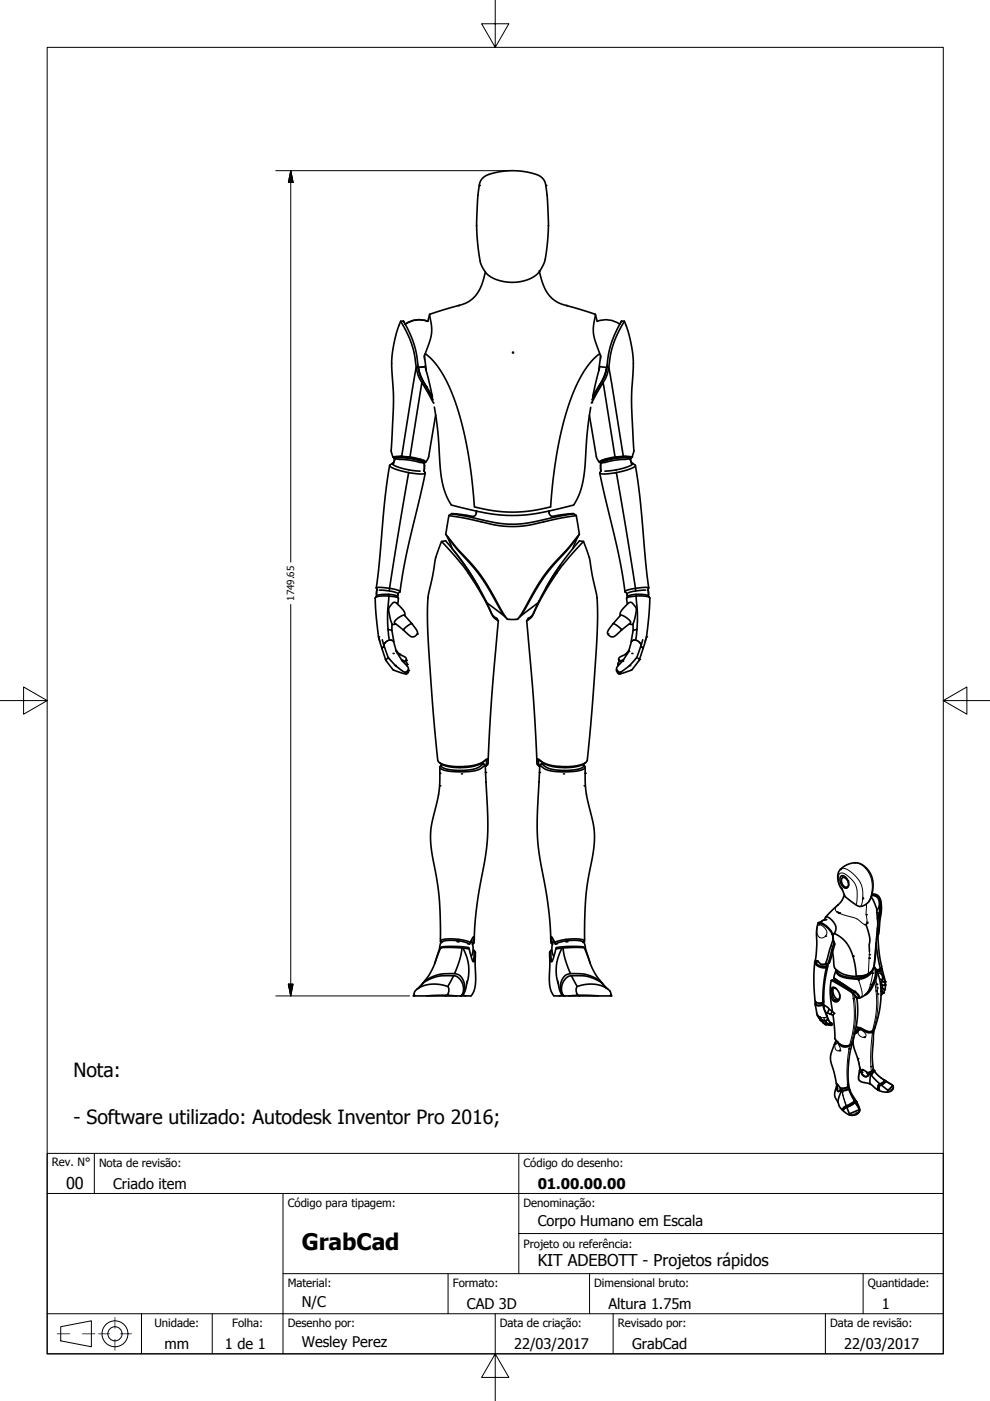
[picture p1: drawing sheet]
<svg xmlns="http://www.w3.org/2000/svg" width="210mm" height="297mm" viewBox="0 0 210 297" stroke-linecap="round" stroke-linejoin="round" font-family="sans-serif">
<g fill="none" stroke="#000" stroke-width=".35">
<path d="M102.3 37.8l.2-.2a13.3 13.3 0 0 1 8.7-1.2 6.3 6.3 0 0 1 3.8 1.4l.3 .3a5.9 5.9 0 0 1 .7 3.3l.2 4.8a37 37 0 0 1-.9 9.6 6.1 6.1 0 0 1-5.8 4 7.6 7.6 0 0 1-6.5-2l-.2-.3a6.7 6.7 0 0 1-1.3-3.9 44.2 44.2 0 0 1-.3-9.5l.1-2.7a5.9 5.9 0 0 1 .7-3.3zM102.9 57.7a8.8 8.8 0 0 1-3.4 6.2l-1.5 .7-6.9 2v.3a9.7 9.7 0 0 1-.7 7.4l-.2 .7M114.4 57.6a9 9 0 0 0 3.4 6.2l1.4 .7 7 2.1v.5a9.4 9.4 0 0 0 .7 7.1l.4 1.3-.3 3-1.3 5.7M84.9 68.1l.3 .5a21 21 0 0 1 3.1 9.7 6.5 6.5 0 0 0 1.2 2.8l.2-.2M84.9 68.1h.6l.3 .5a20.9 20.9 0 0 1 2.9 9.2M84.9 68.1a25.6 25.6 0 0 0-1.6 13.6l.1 4.7-.5 9.2 .4 1.3M85.6 68.1l.1 .3M88.2 77.8l-3 18.9M88.6 77.5l.1 .3M88.7 77.8a7 7 0 0 0 1 3.1M88.7 77.8h.1M88.7 78.1l.1 .4"/>
<path d="M88.7 78.2l.6 1.7 1.1 2.2M88.8 78.5l.6 1.8M90 75.3v.9M90.2 75l-.2 .6 .4 2.9-.3-.8M90.2 75a19.5 19.5 0 0 1 6 9.3 94.2 94.2 0 0 1 4.5 23.2l.9 .2a30.8 30.8 0 0 0 15.1-.2 79.6 79.6 0 0 1 5.2-25.1 17.7 17.7 0 0 1 5.3-7.4M90.2 77.7l-1.5 .2v.2M90.3 78.5l1.4 5.8M91.1 66.7l-.4 1.4a5 5 0 0 0-4.8 .6M126.2 66.7l.4 1.4a5 5 0 0 1 4.8 .6M127.1 77.7l1.6 .2-.2 .6M127.2 77.7l-.2 .7M127.4 75.4l-.1 .7"/>
<path d="M128.5 78.5l-.6 1.8M128.6 78.2l-.6 1.7-1 2.2M128.7 77.8h.1M128.7 77.7h.1M128.7 77.5v.3M129.1 77.8a7 7 0 0 1-1.2 3.3l-.3-.2M129.1 77.8l3.1 18.9M131.8 68.1l-.2 .3M132.4 68.1h-.6l-.3 .5a22.4 22.4 0 0 0-3 10l-.3 1.2-.6 1.1M132.4 68.1l-.3 .5a20.3 20.3 0 0 0-3 9.2M132.4 68.1a26 26 0 0 1 1.6 14.2l-.1 4.1 .5 9.2-.4 1.3M82.6 98.7a399.8 399.8 0 0 0-2.4 22.8l-.4 3.2"/>
<path d="M83.2 98.2l-.6 .4a.95 .95 0 0 0 1 .8l3 .8M83.3 96.9l1.3-.2 1.4 .1a10.3 10.3 0 0 1 4.3 1.1l-.3 .3-.8-.4-1.6-.5-2.2-.2-1.9 .1zM83.4 98.1l-.2 .1a1.09 1.09 0 0 0 1.1 .8l2.4 .6 2.4 .3M83.7 97.2v.1M83.7 97.3l-.1-.1 3.1 .3 3.2 .7M83.7 97.3l.1 .1M83.8 97.3l-.4 1.1M89.7 80.9l2.1 3.9M89.9 99.8l.3 .5a3.2 3.2 0 0 1-2.6 .1l-1-.2-4 24.5M89.9 98.2l.1 .8-.1 .9M90 98.2h-.1M90 81.4l1.6 2.5"/>
<path d="M91.9 85.4h.1M92 85.5l-2.5-4.4-2.6 15.8M92.1 86.3a152 152 0 0 1 1.4 14.5 12 12 0 0 0 2.3 6.3l5.2 1.3 3.5 .6a41.2 41.2 0 0 0 16.4-1.7l.6-.2a11.3 11.3 0 0 0 2.3-6.3l.4-4a75.7 75.7 0 0 1 1-10.4M92.4 88l-1.5 8.9-.6 1M125 88.1l1.5 8.9 .5 .9M125.4 85.4l2.5-4.3 2.5 15.8M125.7 84.4h.1M127 97.9a12.2 12.2 0 0 1 7-1l-.2 .3-1.9-.1-2.2 .2-1.6 .5-.8 .4zM127.3 81.4l-1.6 2.4M127.3 98.2h.1M127.4 98.2l-.1 .8 .1 .9M127.4 99.8l-.2 .5a3.2 3.2 0 0 0 2.5 .1l1-.2 4.1 25.1 2.1-.2"/>
<path d="M127.6 80.9l-2.1 3.9M133.5 97.3l.4 1.1M133.6 97.2v.1M133.8 97.2l-.2 .2M133.8 97.2l-3.5 .4-2.9 .6M133.9 98.1l.2 .1a1.09 1.09 0 0 1-1.1 .8l-2.4 .6-2.3 .3M134.1 98.2l.6 .4a1.29 1.29 0 0 1-1.3 .9l-2.7 .7M134.7 98.7a387.1 387.1 0 0 1 2.4 22.8l.5 3.2M90.2 100.3l-1.4 6.3a155.8 155.8 0 0 0-4 18.9M93.6 114.8l2.9 3.1 2.5 3.2 2.7 4.3 2 3.6a4 4 0 0 0 1.5 2.3l.5 .3M94.5 113.3l.4 .6M94.9 113.8l1 2.6 2.5 3.3 2.4 3.6"/>
<path d="M94.9 113.9l3.6 4.3a49 49 0 0 1 7.9 11.6l1.1 1.4M95.2 109.3l5.8 1.1a24.3 24.3 0 0 0 15.3 0l5.9-1.1M95.7 108.9l-.5 .4M101 108.4a.97 .97 0 0 1-.8 1.1h-.1M116.4 108.3a.97 .97 0 0 0 .9 1.2M117.1 109.5l4.5-.6-6.9 1.4a24.4 24.4 0 0 1-13.8-.4l-5.2-1 4.7 .6M118.8 119.8l-3.1 4.9M121.6 108.9l.6 .4M122.2 109.3l.6 4-2.9 3.5a42.6 42.6 0 0 0-9 12.8l-.8 1.3a.82 .82 0 0 1-1.1 .4l-1.5-.1-.9-1.3-1.5-2.7a39.5 39.5 0 0 0-8.3-11l-2.3-2.9 .7-4M122.5 113.8l-1.1 2.5M122.8 113.3l-2 2.7-1.7 1.9a46 46 0 0 0-8.1 11.7l-1.2 1.6M123.7 114.8a36 36 0 0 1 2.2 8.6l.1 .3a22.1 22.1 0 0 1 .7 8.4l-.9 15.1-1.3 14a3.2 3.2 0 0 1-2.8 1.2l-1.8 .1-2.3-.1a6.9 6.9 0 0 1-3.6-1.5l-.1 .3v.8l.4 .4"/>
<path d="M123.7 114.8l-.8-.1-3.8 4.6-3.4 5.5-2.7 5.4-.4 .5-.6 .4-.3 .5M123.7 114.8l-4.9 5.7-2.5 3.7-2.5 4.5a5 5 0 0 1-1.6 2.6l-.5 .3M127.2 100.3l2.1 9.5a131.3 131.3 0 0 1 3.2 15.7M80.3 135.3l.7 2.2M80.4 125.1l2.1 .2 .1-.6 .9 .2a1.4 1.4 0 0 1 1.3 .6l-.4 .3M81 137.5h.1M81 137.5a8.7 8.7 0 0 0 2.6 4.6l2.1 .7a.77 .77 0 0 0 .9-.9M81 137.4v.1M81 135.6l.4 1.2M81.1 137.4h-.1M81.1 137.3v.1M81.2 137.2h.1"/>
<path d="M81.4 136.7v.2M81.5 137.1l-.4 .3M81.6 136.4l-.1 .1M82.3 133.5l.3 2.2M82.4 126l1.6 .3 .5 .5M82.4 126.4l2 .4-.1 1.3M82.4 126a4.2 4.2 0 0 0-2.6 .4l-.2 .3M82.4 126.4h-1.7l-1.1 .3a55.1 55.1 0 0 0 .7 8.7l.2 .6M82.4 126.4l-.2 3.7 .1 3.4 .8 .2M82.4 126v.4M82.5 125.3l1.6 .4M82.6 135.7a1.39 1.39 0 0 0-1.2 1.2"/>
<path d="M82.6 135.7l.5 .1M82.6 124.7l-1.9-.2a.8 .8 0 0 0-.9 .2l.2 .3-.1 1.3M82.6 124.7h.1M83.1 133.7l.4 2.4M83.1 135.8l.4 .2M83.4 135.9v.1M83.4 136a10.7 10.7 0 0 0 3.1 5.5 .72 .72 0 0 1-.2 .8 .72 .72 0 0 1-.9 0 10.9 10.9 0 0 1-3.1-2.9l-.9-2.5M83.9 132.3l-.8 .1M84 137.9a3 3 0 0 0 1.9 1.4l.3 .5M84.4 125.8l-.1 .7M85.1 139.9a1.41 1.41 0 0 1 1.2 .9l-.1 .3M85.8 130.5l.1-.2a4.8 4.8 0 0 0-2.3-2.6 1.93 1.93 0 0 0-1.1 2.2l.6 2.4v1.4"/>
<path d="M86.2 139.8l-.3 .4M86.2 139.8h.1M87.3 132.2l-1.5-1.8a2.62 2.62 0 0 0-2.2 1.7l2 1.5M87.3 132.2l-.5 .2a2.22 2.22 0 0 0-1.2 1.2M87.3 132.2l.8 1.1a1.07 1.07 0 0 1 .4 1.1 1.02 1.02 0 0 1-1.7 .4l-1.2-1.2M101 123.6l.6 1.1M103 127.3l.2 .4M103.2 127.8l3.9 2.9M105.7 131.6l-.4-.5-.9-.8-3-5.9-3.4-5.3-3.5-4.4-.9 .1a34.1 34.1 0 0 0-2.1 8.5l-.1 .3a22.1 22.1 0 0 0-.8 8.5l1.1 17.3 1.1 11.8a3.5 3.5 0 0 0 3 1.3h2.2l1.9-.1a6.8 6.8 0 0 0 3.4-1.5l.2 .3-.1 .8-.4 .4M105.7 131.6l-1.5 16.8-.7 13.1M111.7 131.6l1.4 16.8 .7 13.1M114.1 127.8l-3.9 3"/>
<path d="M114.3 127.3l-.1 .4M117.8 121.3l-1 1.6M130 132.2l.5 .2a2.28 2.28 0 0 1 1.3 1.2M130 132.2l1.6-1.8a2.65 2.65 0 0 1 2.1 1.7l-2 1.5M130 132.2l-1 1.3a.97 .97 0 0 0 .2 1.3 .97 .97 0 0 0 1.3 0l1.3-1.2M131.2 139.8l.2 .4M131.2 139.8h.1M131.5 130.5v-.2a4.9 4.9 0 0 1 2.2-2.6 1.94 1.94 0 0 1 1.1 2.2l-.6 2.4v1.4M132.2 139.9a1.22 1.22 0 0 0-1.2 .9l.1 .3M132.9 125.8l-.3-.3a1.92 1.92 0 0 1 1.5-.7l2.2-.2h1.2l-.2 .4 .1 1.3M132.9 125.8l.1 .7M133.4 137.9l-.8 .8a2.05 2.05 0 0 0-1.4 1v.1"/>
<path d="M133.4 132.3l.8 .1M133.9 136a9.5 9.5 0 0 1-3 5.4 .71 .71 0 0 0 .1 .9 .71 .71 0 0 0 .9 0 8.7 8.7 0 0 0 3.4-3.6l.6-1.8M133.9 135.9v.1M134.2 135.8l-.3 .2M134.2 133.7l-.3 2.4M134.8 135.7l-.6 .1M134.8 135.7a1.37 1.37 0 0 1 1.1 1.2M134.8 125.3l-1.6 .4M134.9 126.4l-2 .4 .1 1.3M134.9 126l-1.6 .3-.4 .5M134.9 126.4h1.8l1 .3a52.2 52.2 0 0 1-.7 8.7l-.2 .6M134.9 126a4.3 4.3 0 0 1 2.6 .4l.2 .3"/>
<path d="M134.9 126.4l.2 3.7-.1 3.4-.8 .2M134.9 126v.4M135 133.5l-.2 2.2M135.8 136.4v.1M135.8 137.1l.5 .3M135.9 136.7v.2M136.1 137.2h.1M136.2 137.3l.1 .1M136.3 137.4l.1 .1M136.3 135.6l-.4 1.2M136.4 137.5h.1M136.4 137.5a8.8 8.8 0 0 1-2.6 4.6l-2.2 .7a.77 .77 0 0 1-.9-.9"/>
<path d="M137 135.3l-.6 2.2M93.1 161.7a8.9 8.9 0 0 0 6.5 .9 6.5 6.5 0 0 0 3.4-1.4l.1 .9M93.3 162.7l-.2 4.7-.7 3.9a21.1 21.1 0 0 0-.3 12.5 67.8 67.8 0 0 1 1.3 15.8M93.4 166.6h.1M101.9 161.9h.6M102.9 162.3l-.4-.3-1.3 .8-1.5 .4a9.3 9.3 0 0 1-6.1-.6l.1-.5-.4 .6a2.3 2.3 0 0 0 2.1 .8l2.2 .1 2.3-.1a4.4 4.4 0 0 0 3-1.2v.2M102.9 162.5l.1 3.3M103 165.8a67.6 67.6 0 0 1 .1 14.7l-.4 2.7a87.4 87.4 0 0 0-2.1 15.9M103 165.8h.1M103.1 162.1v.3l-.2 .1M103.5 161.9l-.4 .2M113.9 161.9l.3 .2"/>
<path d="M114.2 162.1l.1 .3 .1 .1M114.3 165.8a74.5 74.5 0 0 0-.1 14.2l.3 2.1a101.3 101.3 0 0 1 2.3 17M114.3 165.8h.1M114.4 162.5l-.1 3.3M114.5 162.3l.4-.3 1.3 .8 1.4 .4a9.3 9.3 0 0 0 6.1-.6l-.1-.5 .5 .6a2.3 2.3 0 0 1-2.1 .8l-2.3 .1-2.3-.1a4.4 4.4 0 0 1-2.9-1.2l-.1 .2M115.5 161.9h-.7M123.9 166.6h.1M124.1 162.7l.1 4.7 .8 3.9a21 21 0 0 1 .2 12.5 70.3 70.3 0 0 0-1.3 15.8M124.2 161.7a8.7 8.7 0 0 1-6.1 1 6.7 6.7 0 0 1-3.8-1.5l-.1 .9M93.4 199.6a1.96 1.96 0 0 1 1.9-.5l2 .1 1.4 .2 1.1 .4-.3 .3M93.4 199.6l.3 .2a3.8 3.8 0 0 1 3.1-.4l1.6 .3 1.1 .4M93.5 199.7l-.3 1.4"/>
<path d="M96.9 199.7h.4M99.8 199.8l.1-.3a.86 .86 0 0 1 .6-.8v1.2l-.3 .3M99.9 199.5a3.6 3.6 0 0 1 .1 3.2M100.3 198.8l-.1 1.3M117.1 198.8v1.3M117.4 199.4a3.6 3.6 0 0 0 0 3.3M117.6 199.8l-.5-.9a.23 .23 0 0 0-.2-.3 .23 .23 0 0 0-.1 .4v.9l.3 .3M117.6 199.8l2-.6 2.2-.1a2.32 2.32 0 0 1 2.1 .5l-.2 .2a3.8 3.8 0 0 0-3.1-.4l-1.7 .3-1.1 .4zM120.4 199.7h-.4M123.8 199.7l.3 1.4M174.8 195a.56 .56 0 0 1 .4-.6 .56 .56 0 0 1 .7 .3l.8 .8 .5 .8v.8l-.3 .8M176.9 197.9l-.3 .4"/>
<path d="M176.9 197.9a7.4 7.4 0 0 1 4.2 6l.4 3h1.2a2.81 2.81 0 0 0 2.7-2.2l.4-5.7M178.5 188.4l.7 1.7M178.7 186.1a1.27 1.27 0 0 0 .9 2M184.7 190.2l.6 .9 .6 1.8M186.6 193.7l-.4 .9-.2 .1M87.8 210.7l-.2 .5h6.8M89.8 208.3l-1.4 1.4M90.5 211.2l4.2-.2-.3 .2M92.2 204.3l1.1-3.3 1.3-.1 3.4 .1a15 15 0 0 1-1.7 5.4 8.4 8.4 0 0 0-6.4 1.8l-.3 .3M93.4 201l-1.7 4.3-.8 1.5-1.1 1.5M94.4 211.2h2.4M94.9 209.2a6.3 6.3 0 0 0-7 1.1v.9"/>
<path d="M96.2 206.9a8.5 8.5 0 0 0-6.6 1.7l-.8 .9M96.4 206.4l.7 .2a3.2 3.2 0 0 1 1 4.3l-.2 .1M97.7 211.1l-.2 .1M97.8 211.1a2.74 2.74 0 0 0-1.6-4.2l-1.3 2.3a1.52 1.52 0 0 1-.2 1.8l2.1 .2M98 201l1.5 .2a.78 .78 0 0 0-.9-.4l-4-.1-.9 .1-.4 .2M98 211l-.1 .1M98.1 210.9l.7 .3M98.1 210.9l-.3 .3M98.2 201a9.4 9.4 0 0 1 .8 7.6M99 208v.1a6.1 6.1 0 0 1-.9 2.8M99.2 200.1h.3M99.5 201.2l.1 .5a3.8 3.8 0 0 0 .9 2.2l.2-.3 .1-.9v-.9l-.3-.3"/>
<path d="M99.5 200.1h.1M100.2 200.2h.1M100.3 201.5h.2M100.5 201.5a2.88 2.88 0 0 1-.3 2.2M100.8 202.7l-.1 1.5a16 16 0 0 1-.3 6.1l-.5 .9h-3.1M116.5 202.7l.1 1.6a14.7 14.7 0 0 0 .4 6.2l.4 .7h5.5M117 201.5h-.2a3.1 3.1 0 0 0 .3 2.2M117.1 200.2h.1M117.8 200.1h.1M117.8 201.2l-.1 .5a3.7 3.7 0 0 1-.8 2.2l-.4-1.2v-.9l.3-.3M118.2 200.1h-.4M118.3 208v.1a6.3 6.3 0 0 0 .9 2.8"/>
<path d="M119.2 201a9.3 9.3 0 0 0-.8 7.6M119.2 210.9l.4 .3M119.2 210.9l-.6 .3M119.3 211l.1 .1M119.4 201l-1.6 .2 .2-.3 2.4-.2h2.7l1 .3M119.6 211.1a2.74 2.74 0 0 1 1.6-4.2l1.2 2.3a1.54 1.54 0 0 0 .2 1.8l-2.1 .2M119.6 211.1l.2 .1M119.6 211.1h.1M121 206.4a2.28 2.28 0 0 0-2.2 2.4 1.9 1.9 0 0 0 .6 2.2M121.2 206.9h.1a8.2 8.2 0 0 1 6.4 1.7l.9 .9M122.4 209.2a6.3 6.3 0 0 1 7 1.1v.9M122.9 211.2l-.3-.2 4.3 .2"/>
<path d="M123.9 201l1.9 4.7 1.8 2.6M125.1 204.3l-1.1-3.3-1.3-.1-3.3 .1a15.6 15.6 0 0 0 1.6 5.4h1.1a7.6 7.6 0 0 1 5.5 2l.1 .1M127.5 208.3l1.4 1.4M129.5 210.7l.2 .5h-6.8M173.3 215.4l.1 .1M173.5 215.6h.1M173.7 215.8v.1M173.8 216h.1M174.1 216.1h-.1M174.2 216.2h.1M174.3 216.3l.2 .1M174.5 212.6l-.9 .1"/>
<path d="M174.7 216.3l-.1 .1M174.8 216.3l.1 .1M174.9 216.4h.1M175.3 216.3l-.1 .1M175.6 216.1l-.2 .1M175.6 216v.1M177 205.2l1.4 1.2 1.7 .5 2.3 .1 1-.2 .7-.3M177.1 209.5l.3 .2M177.4 211.8l.4 .1M178 210.8v.6l-.2 .5a.57 .57 0 0 1-.8 .1M181.5 217.6l.3 .2 .7 .2 1.4 .7h.6l.5-.1M185.5 208.2l-1 1.8-.5 .6-.5 .3"/>
<path d="M185.6 206v1.1l-.5 1.5-.7 1.4-.8 .8M186.8 208.8h.1M186.9 208.8h.1M186.9 204.9l-.2 .5M187.1 208.9h.1M187.5 208.9h-.2M187.7 208.9h-.1M177.3 229.7l.2 .2M177.5 230.3v.6a.32 .32 0 0 0 .2 .5 .32 .32 0 0 0 .4-.3M177.6 230.2l-.2 .5a.45 .45 0 0 0 0 .5 .45 .45 0 0 0 .6 .1l.2-.3M179.5 234.4l-.1 .1M179.8 230.4h.1"/>
<path d="M179.9 230.1l-.2 .4M182.3 226.4l.4 .5M182.9 227.3h-.1a.47 .47 0 0 0 .3 .8 .45 .45 0 0 0 .6 .1 .45 .45 0 0 0 .2-.6M184.7 227.2l-.8 .3M187.5 229h.1"/>
</g>
<g fill="#000">
<circle cx="101.6" cy="39.3" r=".17"/>
<circle cx="115.7" cy="39.3" r=".17"/>
<circle cx="114.3" cy="57.4" r=".17"/>
<circle cx="97.2" cy="64.8" r=".17"/>
<circle cx="108.7" cy="74.7" r=".17"/>
<circle cx="108.7" cy="74.8" r=".17"/>
<circle cx="120.1" cy="64.8" r=".17"/>
<circle cx="83.4" cy="96.9" r=".17"/>
<circle cx="84.8" cy="96.7" r=".17"/>
<circle cx="89.1" cy="97.4" r=".17"/>
<circle cx="89.7" cy="97.6" r=".17"/>
<circle cx="90.4" cy="82.1" r=".17"/>
<circle cx="125.4" cy="85.4" r=".17"/>
<circle cx="127.6" cy="97.6" r=".17"/>
<circle cx="128.3" cy="97.4" r=".17"/>
<circle cx="132.5" cy="96.7" r=".17"/>
<circle cx="133.9" cy="96.9" r=".17"/>
<circle cx="80.3" cy="135" r=".17"/>
<circle cx="81.7" cy="139.8" r=".17"/>
<circle cx="82.1" cy="139.6" r=".17"/>
<circle cx="83.4" cy="138.5" r=".17"/>
<circle cx="84" cy="138.1" r=".17"/>
<circle cx="84.6" cy="138.6" r=".17"/>
<circle cx="84.7" cy="138.8" r=".17"/>
<circle cx="88.5" cy="134.4" r=".17"/>
<circle cx="128.9" cy="134.4" r=".17"/>
<circle cx="132.6" cy="138.8" r=".17"/>
<circle cx="132.8" cy="138.6" r=".17"/>
<circle cx="133.3" cy="138.1" r=".17"/>
<circle cx="134" cy="138.5" r=".17"/>
<circle cx="135.3" cy="139.6" r=".17"/>
<circle cx="135.6" cy="139.8" r=".17"/>
<circle cx="137.1" cy="135" r=".17"/>
<circle cx="83.8" cy="141.1" r=".17"/>
<circle cx="85.3" cy="140.2" r=".17"/>
<circle cx="85.9" cy="142.5" r=".17"/>
<circle cx="86" cy="142.9" r=".17"/>
<circle cx="86.1" cy="140" r=".17"/>
<circle cx="86.3" cy="140.9" r=".17"/>
<circle cx="86.4" cy="142.6" r=".17"/>
<circle cx="86.6" cy="142.2" r=".17"/>
<circle cx="130.7" cy="142.2" r=".17"/>
<circle cx="130.9" cy="142.6" r=".17"/>
<circle cx="131" cy="140.9" r=".17"/>
<circle cx="131.2" cy="140" r=".17"/>
<circle cx="131.3" cy="142.9" r=".17"/>
<circle cx="131.5" cy="142.5" r=".17"/>
<circle cx="132" cy="140.2" r=".17"/>
<circle cx="133.5" cy="141.1" r=".17"/>
<circle cx="93.3" cy="163.9" r=".17"/>
<circle cx="97.9" cy="164.1" r=".17"/>
<circle cx="102.9" cy="163.8" r=".17"/>
<circle cx="114.4" cy="163.8" r=".17"/>
<circle cx="119.5" cy="164.1" r=".17"/>
<circle cx="124.1" cy="163.9" r=".17"/>
<circle cx="184.6" cy="190.2" r=".17"/>
<circle cx="184.6" cy="208.7" r=".17"/>
<circle cx="185" cy="206.3" r=".17"/>
<circle cx="187.6" cy="208.8" r=".17"/>
</g>
<g fill="none" stroke="#000" stroke-width=".21">
<path d="M173.4 196.2a1.4 1.4 0 0 1 1.6 .8l.3 .6a1.08 1.08 0 0 1-1.1 1.3 1.08 1.08 0 0 1-1-1.4zM176.7 199l-.1 .1M178.2 184.3a1.31 1.31 0 0 1 1.8 .3l.8 .6a5.9 5.9 0 0 1 1.7 7M178.5 185.7l.2 .4M178.5 188.4l-.5-.9-.2-1.1a.9 .9 0 0 1 0-1 .9 .9 0 0 1 1-.3l1.6 1.2 .7 .8 .4 .8 .2 1.7v1.5l-.2 .8M179.6 188.1l-.1 .2M181.1 182.9a4.3 4.3 0 0 1 3.7 3.8 6.7 6.7 0 0 1-.7 4.6M182.9 190.3h.1M183.7 191.6v2.3a2.59 2.59 0 0 1-.1 2.1 .98 .98 0 0 1-1.1-.5 4.8 4.8 0 0 0-3-1.3l-1.3-.5a1.09 1.09 0 0 1-1.1-1.2l.6-.7M186.4 193.7h.2M173.1 214.7a1.4 1.4 0 0 0 2.2 .8M173.8 215.9l.2 .4"/>
<path d="M173.9 216.2l.1 .1M174 216.3h.1M174 216.3l.3 .1M174.1 216.4l.2 .1M174.4 216.3l.2 .6-.2-.2M174.5 212.6h.1M174.6 216.9l.1 .1M175 216.8l-.4 .1 .3 .1 .2-.2M175.1 216.4l.4 .7M175.1 204.9l.1 .2M175.2 216.9l.3 .2M175.3 217l.2 .1"/>
<path d="M175.3 217.1l-.1 .2-.3-.1M175.3 217h.1M175.4 217.1l-.2 .1M175.5 217.1h.1M175.8 216.6a.31 .31 0 0 1 0 .4 .31 .31 0 0 1-.3 .1 .32 .32 0 0 0 .3-.2 .32 .32 0 0 0 .1-.3M175.9 216.6l.2 .3M176.1 215l.5 .2M176.1 216.9l.3 .2M176.1 216.9l.1 .1M176.2 216.9v.1M176.2 217a.33 .33 0 0 1-.2 .3 .33 .33 0 0 1-.3 0M176.2 217v.2l-.4 .1"/>
<path d="M176.8 214.8l-.1 .3M177 212l-.2 .3M177 209.4l.1 .1M177.4 211.8l-.4 .2M178 208.1v.1M180.7 210.6a22.4 22.4 0 0 1-.6 11M181 210.7v.2M181 210.8a22.2 22.2 0 0 1-.6 10.6M181.8 218.7l-.4 .3M181.8 218.3l-.5 .5M181.9 207.4l.3 1a4.4 4.4 0 0 1 .5 3l-.2 .1M182 218.4a1.39 1.39 0 0 1 1.6 1.3 1.07 1.07 0 0 1-1.3-.1 1.07 1.07 0 0 1-.3-1.2z"/>
<path d="M183.4 206.8l.1 .1a3.8 3.8 0 0 1-2.6 .1M183.6 210.8v.1M183.8 206.7l-.3 .2M184.3 201.7l-.2 4.8M184.9 205.7a8.2 8.2 0 0 1-1.4 5.2M185 218.7l-.4 4.6 .1 3.9M185.3 208.2h.2M185.5 208.2a21.4 21.4 0 0 1-.5 10.4M185.7 207.6a21.5 21.5 0 0 1-.5 10.8M185.7 210h.1M185.9 208.6h.1M186 209.4h.1"/>
<path d="M186 209.7h.1M186.7 205.4h.1M186.8 209.4l.2 .1M186.8 209.5l.2 .1M186.8 210.2h.1M186.8 210.3l.2 .1M186.8 210.2l.2 .1M186.9 209.5l-.1 .2M187 210.4l-.2 .3M187 210.4h.1M187 210.3l.1 .1M187.1 210.4l.2 .1"/>
<path d="M187.1 208.9l-.1 .6M187.1 210.4h.1M187.3 209.8l-.3 .5M187.7 209.8l-.6-.3 .5 .4M187.7 208.2h-.1M177.2 220.9a1.99 1.99 0 0 1 1 1.4 .58 .58 0 0 1-.7 .5 .58 .58 0 0 1-.5-.7zM179.5 234.4l-1-3.2 .9 3.3M180.1 221.8l-.5 4.2 .1 4.5M181.4 235.6l.2 .4M181.6 234.1h.1M181.6 233.6l-.3-.2-1.4 1a1.88 1.88 0 0 0-1.2 .9M181.6 233.7l-.3-.3-2.3 1.3-.4 .6"/>
<path d="M181.9 224.5l.4 2.1M182.2 235.2l-.2 .5-.4 .3a1.8 1.8 0 0 1-1.5 .1M182.2 227v2M184.7 227.2h.1M185.3 227l1 1.1 1.2 .9-.7-.4M187.5 229.1h.1M187.5 229.1l-.3 .4-.9 .6-.1 1M187.6 229.1l-.3 .4-.5 .4a.89 .89 0 0 0-.6 1.2M188.9 230.5l.3 .3M189.3 230.2l.1 .3-.2 .3-.9 .4"/>
</g>
<g fill="none" stroke="#000" stroke-width=".35">
<path d="M173.5 195.6l.7 .1 1.3 .9a3.8 3.8 0 0 1 1.3 3v.1M175.3 195l-.8 .1-.6 .5M176.6 199.1l-1.6 5.4M176.8 199.7v.2l-.1-.4a4.1 4.1 0 0 0-3.2-3.8 14.7 14.7 0 0 0-.3 5l-.3 3 .1 .2 .3-.1M176.8 199.7l.2 .5M178 193.7h.1M178.3 185.8a1.39 1.39 0 0 1 1.6 1.5 .75 .75 0 0 1-.4 1 .75 .75 0 0 1-1-.5 1.82 1.82 0 0 1-.2-2zM178.6 188.6l-.4-.5a3.1 3.1 0 0 1 2.1-5 3.9 3.9 0 0 1 4.7 3.3 5.9 5.9 0 0 1-1.2 5.2l-.9 .5h-.8l-2.9-2M178.7 186.1a1.26 1.26 0 0 1 .9 2M179 189.7a4.1 4.1 0 0 1-1.7 2.4l-2.3 2.4M183.6 196l.6 1.7a6.6 6.6 0 0 1 .1 3.2v.8M184.8 189.9a1.79 1.79 0 0 1 1.6 1.1 1.79 1.79 0 0 1-.5 2"/>
<path d="M184.9 189.7l.4-.1 .6 .2 .3 .4 .3 .6v2.3l-.5 1.6M184.9 189.6h.6l.6 .2 .4 .5 .2 .7v1.2l-.5 5.9M185.8 199.9l.3 2.7 .6 2.8M185.9 192.9l.2 3.1-.3 3M185.9 193.4l.5 .3M185.9 198.5v.2M185.9 198.5l.2-.1v.3l-.3 .4M186 196.7l-.1 1.8M186.1 194.9l.1-.2-.1 .7M186.1 198.5l.4 4 .4 2.4M186.6 190.6a15.5 15.5 0 0 1-.1 5.5v.2a3.1 3.1 0 0 1-.5 2.1l-.1 .1M172.8 204a28.3 28.3 0 0 0 .1 8.4l.8 .3 .9-.3a29.1 29.1 0 0 1 .9-7.6"/>
<path d="M172.8 212.9l.5 2.5M172.9 203.7a.99 .99 0 0 0 .9 1.3l.8 .2 .6-.1M172.9 212.4l.1 .5M172.9 203.8h.4l.7 .7M172.9 203.8a1.67 1.67 0 0 0 2.5 .9v-.2M173 212.5h.1M173 203.9l.2-.1 .3 .1M173.2 203.8v.2M173.3 215.1l.6 1.2 .4 .2M173.4 215.4l.2 .3M173.4 215.5l.1 .1M173.6 215.7l.1 .1"/>
<path d="M173.7 215.9l.1 .1M173.9 216h.1M173.9 216l.1 .1M174 215.8l.2 .4M174.2 216.1v.1M174.2 216.2l.2 .6 .5 .4h.6M174.3 216.3l.2 .1M174.4 212.9l-.8 .2-.6-.1-.1-.3-.1 .2 .1 .2 .5 .2 1.1-.3M174.4 212.9l.1 .1M174.4 212.6v.1M174.4 212.6l-.1 .1M174.5 212.6h.1"/>
<path d="M174.5 212.6l-.1 .3M174.5 212.6l.1 .2-.1 .2M174.6 212.7l.2 1.2 .5 1.6-.8-2.5M174.6 212.5l-.2 .1M174.6 216.4h-.1M174.6 216.4h.4M174.7 213.1l.6 .3a.73 .73 0 0 1 .4 .7 .73 .73 0 0 1-.6 .7M174.8 216.3l.4 .7 1 .4a.28 .28 0 0 0 .3-.3 .28 .28 0 0 0-.4-.2M175.2 216.4h-.2M175.3 215.5l.2 .6M175.3 214.7l.7 .3M175.4 215.4l.5 1.2"/>
<path d="M175.4 204.6v-.2a.45 .45 0 0 1-.2 .7 33.1 33.1 0 0 0-.7 7.5M175.4 216.2l-.1 .1M175.5 216.1h.1M175.5 204.3l1.3-4.4 .2 .4-1.1 3.7-.3 .3-.6 .2M175.6 216.1h.1M175.7 204.3l-.8 .2h-.9h1M175.7 204.3l.1-.1zM175.7 213.9l.6 .4M175.8 216.6l.3 .3M176.1 216.9h.1M176.2 207.9l3 1.6 1.8 1.4a2.43 2.43 0 0 1 .8 2.2v2.2l-.3 2.3a8.3 8.3 0 0 1-1 3.8l-.9 .3-1-.1-.8-.4-.7-.9-.5-5.1M176.2 207.9l-.2 2.8 .5 3.8"/>
<path d="M176.2 207.9l.3-.1 .3 .1 3 1.8 1 .8 .8 1.1M176.3 214.3v.4l-.3 .3M176.3 214.3l.3 .2a.37 .37 0 0 1 .1 .6 .37 .37 0 0 1-.6 0l-.1-.1M176.4 209.4l.3-.1 .5 .2 .7 1.1 .2 .6-.1 .6-.2 .4-.4 .2a1.7 1.7 0 0 1-1.3-2.1zM176.5 201.9l.5 3.3M176.7 209.4a2.19 2.19 0 0 0 .7 2.4M176.8 207.4l4.5 2.8 .7 .8a.37 .37 0 0 1 .2 .5 .37 .37 0 0 1-.6 0l-.1-.1 .2 .1a.28 .28 0 0 0 .4-.2 .28 .28 0 0 0-.2-.3l-.8-.8-4.1-2.7M176.8 207.4l.2 .1M177 207.5l.2 .6M177.1 209.5a.62 .62 0 0 0-.7 .2 .62 .62 0 0 0 0 .7v.1a2.13 2.13 0 0 0 .6 1.5M177.5 205.7l.3 .7 .8 .5 1.6 .4 1.8 .1a3.4 3.4 0 0 0 2.5-1.2l-.4 .3M181.3 218.7l.6-.4-.5 .3-.1 .4h.1l.4-.2"/>
<path d="M181.8 217.8l.2 .1M181.8 218.8h.1M181.8 218.8l-.6 .3M181.9 217.9h.1M182 217.9l.5 .1M182.2 217.9l-.1 .1M182.2 217.9l-.3 .3M185 218.5l-.3 .3h-.5l-1.3-.6a.65 .65 0 0 0-.8-.1 .65 .65 0 0 0-.3 .7M185.2 205.2a3.5 3.5 0 0 1-4.3 2.4l-1.6-.3-1.2-.4-.7-.6-.1-.7-.5 1.8M185.3 204.8l.2 .6a6.2 6.2 0 0 1-1.3 4.7 3.9 3.9 0 0 1-2.1 1.5M185.4 204.7h-.1M185.4 204.6v.1"/>
<path d="M185.4 218.2l-.4 .5-.6 .3-.6-.1-.7-.4a.73 .73 0 0 0-1.3 .1v.2M185.4 205l.4 .7 .1 .7-.1 .9-.3 .9M185.4 218.2l-.3 3.3a19.9 19.9 0 0 0 0 5.2l-.4 .5-.8 .3M185.7 205.4a13.3 13.3 0 0 1 .7 9.1l-.1 .4a9.1 9.1 0 0 1-1.1 3.5l-.2 .2M185.7 200.4l-.3 4M186.1 206.3l.5 .1 .5 .5v.7l-.4 1.3M186.5 207.6l.6 .2M186.6 205.5l-.7 .1M186.6 205.7l-.8 .1M186.6 205.7l.1 .1M186.7 205.4l-1 .2M186.7 208.5l.1 .1"/>
<path d="M186.7 205.4l-.1 .1 .1-.1M186.7 205.8l-.8 .1M186.7 205.8l.9 2.4-.6-.1M186.8 208.8h.2M186.8 205.4v-.2a.25 .25 0 0 1 .1 .3 .25 .25 0 0 1-.3 .2M186.9 205.3a.31 .31 0 0 1 .1 .3 .31 .31 0 0 1-.3 .2M187 208.6v.3M187 205.5l.7 3.3M187 208.9h.1M187 208.9l-.2 1.3M187.1 208.9h.2M187.5 208.9h-.1"/>
<path d="M187.6 208.2v.7M187.6 208.9h-.1M187.6 208.9h.1M187.7 208.8h.1M187.7 208.8a2.55 2.55 0 0 1-.9 2.2M177 221.2l-.5 1.2a4.3 4.3 0 0 0 0 3.8l.8 3.5M177 221.2v.1M177.2 220.7l-.2 .5M177.4 229.9l.7 .8M177.4 229.9l-.4 2.2 .7 1.6M177.4 229.9l.1 .3M177.5 229.9l.1 .3"/>
<path d="M177.5 229.9h.1M177.6 230v.8M177.7 233.7l.3 .9 .6 .7M177.7 221.1l.3 .4a1.75 1.75 0 0 0 2.7-.4M178.1 221.4l.4 .3 .7 .2 .6-.1 .6-.4M178.1 230.7h.1M178.1 231.1l.4 .1M178.5 231.2l-.6 1.2-.2 1.3M178.5 231.2h.1M178.5 231.2h.8l.7-.3 .8 1.8a.68 .68 0 0 1 .2 .8 .68 .68 0 0 1-.6 .5l-.9 .4M179 235.1h.1M179.4 234.5l-.6 .4-.2 .4 .2 .1"/>
<path d="M179.5 234.8l-.5 .3a.42 .42 0 0 0-.2 .5 .42 .42 0 0 0 .4 .3 1.79 1.79 0 0 0 3.1-.6l-.9-1.7a2.25 2.25 0 0 1 .9 1.7M179.7 230.5l-.9 .2h-.7M179.8 230.4l-.8 .3h-.8M180 230.9v-.3l-.1-.2v.4l-.5 .2-.7 .1-.5-.1M180 230.8l.3 .5M180 230.5l.3 .8M180.1 236.1v.3M180.3 231.3l1.3 2.2M180.7 221.2l-.5 2.1-.3 2.5-.1 2.3 .1 2M180.9 220.6v.1a8.5 8.5 0 0 0 1 3.8l.4 1.9M181.1 233.4l.3-.1 .2 .4M181.3 233.7l-1.2 .8a.45 .45 0 0 0-.5 .3 .45 .45 0 0 0 .1 .5l.4 .8"/>
<path d="M181.4 233.6l-.9 .7-1.5 .8M182.2 235.2l-2.1 .9M182.2 227v.2a2.42 2.42 0 0 0-.1 1.8l.6 .4 1.9 .5M182.4 226.7a.46 .46 0 0 0-.1 .4 .46 .46 0 0 0 .3 .4l.2 .4a.66 .66 0 0 0 .7 .4 .66 .66 0 0 0 .6-.5M182.4 226.7a.38 .38 0 0 0 0 .4 .38 .38 0 0 0 .3 .2l-.1 .1M182.6 226.9h.5l.8 .5M182.8 226.8v.3M183 226.8l-.3 .1M183.7 227.3l.2 .2M184.6 229.9l1.5 1.2M184.6 227.8l-.2 1.3 .2 .8M184.9 227.1l-.2 .1"/>
<path d="M185.1 226.8a.84 .84 0 0 1-1.1 .9l.1 .1 .6-.1M185.1 226.7l.2 .4-.2 .3a.45 .45 0 0 0-.4 .4 .45 .45 0 0 0 .3 .5l1.6 1.5 .6-.4 .3-.4M185.2 226.9l.9 1 1.4 1.1M186.2 231.1h-.1M186.2 231.1h.1M186.6 229.8l-.4 .3-.1 1M186.6 230.1l.2-.1 1.5 1.2v.3h-1a.76 .76 0 0 1-1-.5zM186.8 230l.8-.5 .2-.3 1.4 .8-.3 .5-.6 .7M187.5 229h.1M187.5 229l.1 .1a.26 .26 0 0 1 .1 .3 .26 .26 0 0 1-.3 .2l-.3 .2a1.07 1.07 0 0 0-.7 1.4M187.7 229.2l1.2 .7M189.2 230a.97 .97 0 0 1 0 1.1 .97 .97 0 0 1-.9 .4"/>
</g>
<g fill="#000">
<circle cx="173.6" cy="196.1" r=".17"/>
<circle cx="173.8" cy="195.7" r=".17"/>
<circle cx="174.2" cy="195.8" r=".17"/>
<circle cx="175" cy="198.5" r=".17"/>
<circle cx="176.1" cy="197.4" r=".17"/>
<circle cx="176.4" cy="198.1" r=".17"/>
<circle cx="177.5" cy="193.4" r=".17"/>
<circle cx="177.7" cy="193.5" r=".17"/>
<circle cx="177.8" cy="193.5" r=".17"/>
<circle cx="177.9" cy="193.6" r=".17"/>
<circle cx="178" cy="193.6" r=".17"/>
<circle cx="178.2" cy="184.3" r=".17"/>
<circle cx="179.2" cy="188.3" r=".17"/>
<circle cx="179.7" cy="186.8" r=".17"/>
<circle cx="181.1" cy="182.9" r=".17"/>
<circle cx="182.9" cy="190.6" r=".17"/>
<circle cx="183.3" cy="196" r=".17"/>
<circle cx="183.7" cy="193.9" r=".17"/>
<circle cx="183.8" cy="195.8" r=".17"/>
<circle cx="183.8" cy="195.5" r=".17"/>
<circle cx="185.9" cy="198.5" r=".17"/>
<circle cx="173" cy="203.7" r=".17"/>
<circle cx="173.3" cy="203.8" r=".17"/>
<circle cx="173.7" cy="215.6" r=".17"/>
<circle cx="173.9" cy="216.2" r=".17"/>
<circle cx="174.1" cy="216.4" r=".17"/>
<circle cx="174.4" cy="216.7" r=".17"/>
<circle cx="174.5" cy="212.6" r=".17"/>
<circle cx="174.7" cy="215.8" r=".17"/>
<circle cx="174.9" cy="217.2" r=".17"/>
<circle cx="175.2" cy="216.9" r=".17"/>
<circle cx="175.2" cy="205.1" r=".17"/>
<circle cx="175.2" cy="217.2" r=".17"/>
<circle cx="175.3" cy="217" r=".17"/>
<circle cx="175.7" cy="217.3" r=".17"/>
<circle cx="175.7" cy="217.1" r=".17"/>
<circle cx="175.8" cy="217" r=".17"/>
<circle cx="176.1" cy="216.9" r=".17"/>
<circle cx="176.1" cy="200.6" r=".17"/>
<circle cx="176.4" cy="201.4" r=".17"/>
<circle cx="176.8" cy="214.8" r=".17"/>
<circle cx="179.8" cy="207.2" r=".17"/>
<circle cx="180.7" cy="210.6" r=".17"/>
<circle cx="180.8" cy="202.7" r=".17"/>
<circle cx="180.9" cy="211.7" r=".17"/>
<circle cx="181.2" cy="210.3" r=".17"/>
<circle cx="181.2" cy="210.2" r=".17"/>
<circle cx="181.8" cy="218.8" r=".17"/>
<circle cx="182" cy="207.8" r=".17"/>
<circle cx="182.1" cy="218.4" r=".17"/>
<circle cx="183.2" cy="219.9" r=".17"/>
<circle cx="183.5" cy="210.9" r=".17"/>
<circle cx="184.3" cy="203.2" r=".17"/>
<circle cx="184.3" cy="203.1" r=".17"/>
<circle cx="184.3" cy="202.4" r=".17"/>
<circle cx="185" cy="219.1" r=".17"/>
<circle cx="185.4" cy="217.8" r=".17"/>
<circle cx="185.7" cy="210.1" r=".17"/>
<circle cx="185.9" cy="208.7" r=".17"/>
<circle cx="186.1" cy="210.8" r=".17"/>
<circle cx="186.8" cy="210.2" r=".17"/>
<circle cx="187" cy="209.5" r=".17"/>
<circle cx="187.2" cy="209.6" r=".17"/>
<circle cx="187.3" cy="210.5" r=".17"/>
<circle cx="187.7" cy="208.2" r=".17"/>
<circle cx="177.1" cy="221.3" r=".17"/>
<circle cx="177.4" cy="220.8" r=".17"/>
<circle cx="178" cy="222.7" r=".17"/>
<circle cx="178" cy="231.3" r=".17"/>
<circle cx="178.5" cy="231.5" r=".17"/>
<circle cx="179.7" cy="229.9" r=".17"/>
<circle cx="180" cy="222.4" r=".17"/>
<circle cx="181.6" cy="234.1" r=".17"/>
<circle cx="181.6" cy="233.6" r=".17"/>
<circle cx="181.9" cy="224.5" r=".17"/>
<circle cx="182.8" cy="226.8" r=".17"/>
<circle cx="183.9" cy="228.1" r=".17"/>
<circle cx="184.6" cy="227.8" r=".17"/>
<circle cx="184.7" cy="226.1" r=".17"/>
<circle cx="184.7" cy="227.7" r=".17"/>
<circle cx="185.3" cy="227" r=".17"/>
<circle cx="186.2" cy="231.1" r=".17"/>
<circle cx="187.5" cy="229.1" r=".17"/>
<circle cx="187.6" cy="229.1" r=".17"/>
</g>
<g fill="none" stroke="#000" stroke-width=".21">
<path d="M10 244.5h190v42.5h-190zM10 253h190M20 244.5v8.5M60 253v34M110 244.5v25.5M10 278.5h190M30 278.5v8.5M45 278.5v8.5M60 270h140M95 270v8.5M105 278.5v8.5M110 261.5h90"/>
<path d="M125 270v8.5M130 278.5v8.5M175 278.5v8.5M183 270v8.5M12.9 281.3l6.5-1.3v5.5l-6.5-1.2z"/>
<circle cx="24.4" cy="282.8" r="2.75"/>
<circle cx="24.4" cy="282.8" r="1.5"/>
</g>
<!-- layer: Linha de centro (ANSI) -->
<path d="M24.4 279.3v2.3M12.1 282.8h2.7M17.5 282.8h2.6M20.9 282.8h2.3M24.4 284v2.3M25.5 282.8h2.4" fill="none" stroke="#00f" stroke-width=".21"/>
<!-- layer: Borda (ANSI) -->
<path d="M10 10h190v277h-190zM105 0v10l-2.9-5h5.8l-2.9 5M0 148.5h10l-5-2.9v5.8l5-2.9M200 148.5l5 2.9v-5.8l-5 2.9h10M105 287l2.9 5h-5.8l2.9-5v10" fill="none" stroke="#000" stroke-width=".21"/>
<path d="M58.5 36.2h49.4M61.6 36.2l.5 2.5h-1zM61.6 36.2v83M61.6 128.2v83M58.5 211.2h28.3M61.1 208.7h1l-.5 2.5z" fill="none" stroke="#000" stroke-width=".21"/>
<path d="M61.6 36.2l.5 2.5zM61.6 36.2l.5 2.5h-1zM61.1 208.7l.5 2.5zM61.1 208.7h1l-.5 2.5z" fill="#000" stroke="#000" stroke-width=".21"/>
<text font-size="4.8" x="64" y="265">GrabCad</text>
<g font-size="4.1">
<text x="15.6" y="228.3">Nota:</text>
<text x="15.6" y="238.2">- Software utilizado: Autodesk Inventor Pro 2016;</text>
</g>
<g font-size="3.5">
<text x="14" y="252">00</text>
<text x="114" y="268.3">KIT ADEBOTT - Projetos rápidos</text>
</g>
<g font-size="3.1">
<text x="24" y="252">Criado item</text>
<text x="114" y="252">01.00.00.00</text>
<text x="114" y="259.9">Corpo Humano em Escala</text>
<text x="64" y="277.1">N/C</text>
<text x="99" y="277.5">CAD 3D</text>
<text x="129" y="277.5">Altura 1.75m</text>
<text x="187" y="277.5">1</text>
<text x="34.9" y="286">mm</text>
<text x="47.7" y="286">1 de 1</text>
<text x="64" y="285.7">Wesley Perez</text>
<text x="109" y="286">22/03/2017</text>
<text x="134" y="286">GrabCad</text>
<text x="179" y="286">22/03/2017</text>
</g>
<g font-size="2.4">
<text x="11" y="247.3">Rev. N°</text>
<text x="21" y="247.5">Nota de revisão:</text>
<text x="111" y="247.5">Código do desenho:</text>
<text x="61" y="256">Código para tipagem:</text>
<text x="111" y="256">Denominação:</text>
<text x="111" y="264.5">Projeto ou referência:</text>
<text x="61" y="272.9">Material:</text>
<text x="96" y="272.8">Formato:</text>
<text x="126" y="272.9">Dimensional bruto:</text>
<text x="184" y="272.9">Quantidade:</text>
<text x="32.7" y="281.4">Unidade:</text>
<text x="49.2" y="281.4">Folha:</text>
<text x="61" y="281.4">Desenho por:</text>
<text x="106" y="281.5">Data de criação:</text>
<text x="131" y="281.4">Revisado por:</text>
<text x="176" y="281.5">Data de revisão:</text>
</g>
<text font-size="2.1" x="62.4" y="127.4" transform="rotate(-90 62.4 127.4)">1749.65</text>
</svg>
